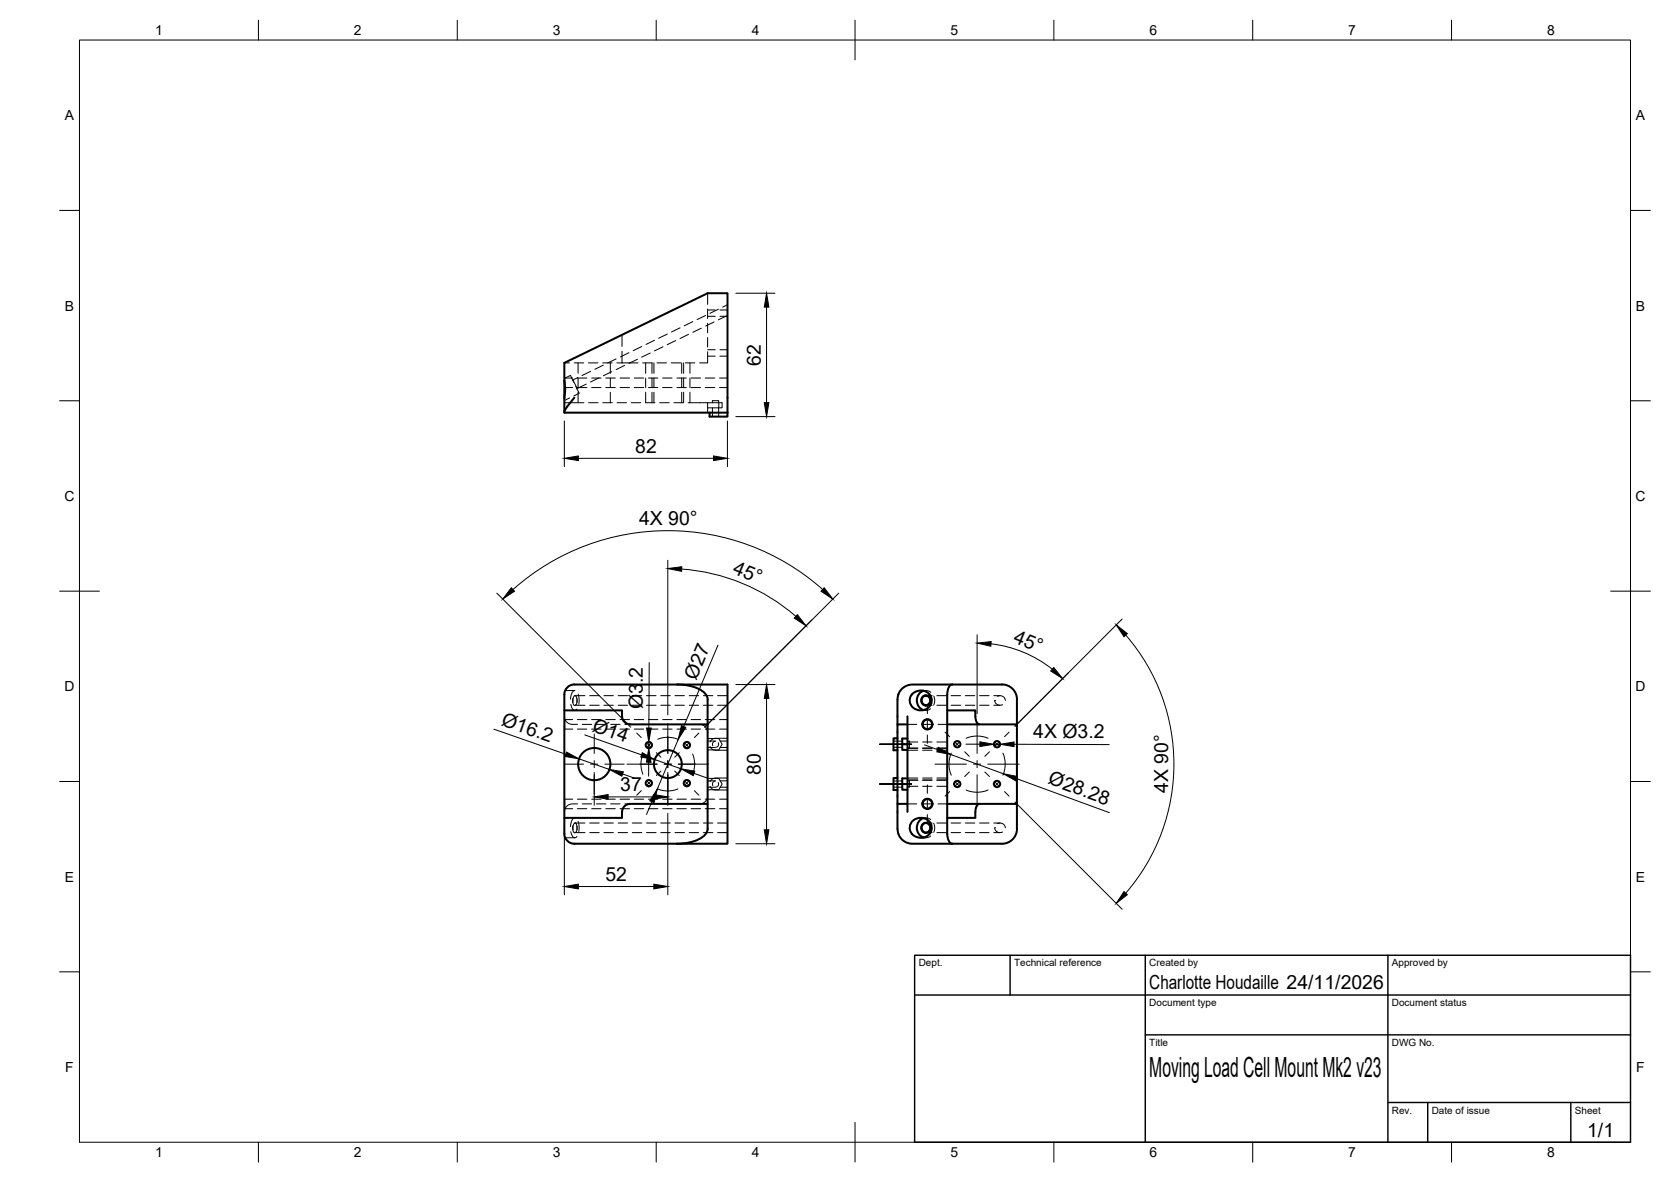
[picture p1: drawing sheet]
<svg xmlns="http://www.w3.org/2000/svg" width="420mm" height="297mm" viewBox="0 0 420 297" stroke-linecap="round" stroke-linejoin="round" font-family="sans-serif">
<!-- layer: Hidden -->
<g fill="none" stroke="#000" stroke-width=".25">
<path d="M177.4 79.3l-2.1 1M177.9 73.7v2.8M177.9 77.7v2.4M177.9 77.9h1.9M177.9 79.5h1.9M180.6 77.7l-2.1 1M181 77.9h1.9M181 79.5h1.9M182.9 76.6l-1.2 .6M182.9 79.3l-2.3 1.1M141.9 95.1l1.5-.8 .9 1.8M141.9 94.9l2.1 .1"/>
<path d="M141.9 91.2h1.3M142 95v2.4M142 97.4l-.1 .1M142 97.4h2M143.2 100l-1.3 .7M144.1 95.5l1 2.1M144.4 91.2h2.4M144.8 97.1l.8 1.7-1.3 .7M145.1 97.6v.1M145.2 95h2.4M145.2 97.4h2.4M145.3 94.9l-1.3 .5"/>
<path d="M145.4 91.2v2.6M145.4 95v2.4M145.4 98.6v2.6M147.4 96.5l-2.3 1.1M148 91.2h2.3M148.5 93.3l-2.2 1.1M148.8 95h2.3M148.8 97.4h2.3M150.6 95l-2.1 1M151.5 91.2h2.4M151.7 91.8l-2.1 1M152.3 95h2.4"/>
<path d="M152.3 97.4h2.4M153.5 91.2v2.6M153.5 95v2.4M153.5 98.6v2.6M153.8 93.4l-2.1 1M154.9 90.2l-2.1 1M155.1 91.2h1.3M155.9 95h2.4M155.9 97.4h2.4M156.4 91.2h4M156.4 84.1v3M156.4 88.3v2.9"/>
<path d="M157.1 91.8l-2.2 1.1M158.1 88.6l-2.1 1.1M159.5 95h2.4M159.5 97.4h2.4M160.3 90.3l-2.2 1M161.4 87.1l-2.2 1M161.6 91.2h2.4M162.3 91.2v2.6M162.3 95v2.4M162.3 98.6v2.6M163 95h2.4M163 97.4h2.4"/>
<path d="M163.5 88.7l-2.2 1.1M163.9 91.2v2.6M163.9 95v2.4M163.9 98.6v2.6M164.4 91.2v2.6M164.4 95v2.4M164.4 98.6v2.6M164.6 85.5l-2.2 1.1M165.2 91.2h2.4M166.6 95h2.4M166.6 97.4h2.4M166.7 87.2l-2.2 1"/>
<path d="M167.8 84l-2.2 1M168.8 91.2h2.3M169.9 85.6l-2.1 1M170.2 95h2.4M170.2 97.4h2.4M171 82.4l-2.2 1M171.4 91.2v2.6M171.4 95v2.4M171.4 98.6v2.6M171.9 91.2v2.6M171.9 95v2.4M171.9 98.6v2.6"/>
<path d="M172.3 91.2h2.4M173.1 84l-2.1 1.1M173.5 91.2v2.6M173.5 95v2.4M173.5 98.6v2.6M173.8 95h2.3M173.8 97.4h2.3M174.2 80.8l-2.1 1.1M176.3 82.5l-2.1 1M177.3 95h2.4M177.3 97.4h2.4M177.9 88.4v2.8h-2"/>
<path d="M177.9 81.2v2.4M177.9 84.8v2.4M177.9 87.9h1.9M177.9 89.5h1.9M179.6 80.9l-2.2 1M180.9 95h2M180.9 97.4h2M181 87.9h1.9M181 89.5h1.9M141.9 101.2h4.9M148 101.2h2.4M151.6 101.2h2.3"/>
<path d="M155.2 101.2h2.3M158.7 101.2h2.4M162.3 101.2h2.4M165.9 101.2h2.4M169.4 101.2h2.4M173 101.2h4.9v2.5M177.9 101.2h3.7v1.3h-.9v2.2M179.1 101.2v-.5h1.6v1.8h-2.8M179.1 102.5v2.2M142.1 173.5h2.4a2.04 2.04 0 0 0-1.1 2.2M143.5 177a1.18 1.18 0 0 0 1.3 1.4l.3-.2M144 175.5v.6a1.09 1.09 0 0 0 .5 1.2"/>
<path d="M144.5 174.8a1.44 1.44 0 0 1 .5 1.7M144.6 177.2h2.5M144.8 174.9v.1M144.8 177.1v.1M145.1 175.6v.6a.86 .86 0 0 1-.5 1M145.4 174.4l.2 1.3-.1 1.3M147.1 174.8h-2.5a1.42 1.42 0 0 0-.5 1.7M148.3 174.8h2.4M148.3 177.2h2.4M151.8 174.8h2.4M151.8 177.2h2.4M155.4 174.8h2.4"/>
<path d="M155.4 177.2h2.4M159 174.8h2.4M159 177.2h2.4M162.6 174.8h2.4M162.6 177.2h2.4M166.1 174.8h2.4M166.1 177.2h2.4M169.7 174.8h2.4M169.7 177.2h2.4M173.3 174.8h2.4M173.3 177.2h2.4M176.9 174.8h2.3"/>
<path d="M176.9 177.2h2.3M180.4 174.8h2.5M180.4 177.2h2.5M231.5 178.5h1.3M231.6 173.5h1.2M232.2 173.6h.9l.9 .4M232.8 174.8h1.6M232.8 177.2h1.6M234 178.1l-1 .4-.8-.1M234.8 174.9l.2 1.2-.2 1.1M235.6 174.8h2.4M235.6 177.2h2.4"/>
<path d="M239.1 174.8h2.4M239.1 177.2h2.4M242.7 174.8h2.4M242.7 177.2h2.4M246.3 174.8h2.4M246.3 177.2h2.4M249.9 174.8h1.5M249.9 177.2h1.5M250.1 176a1.36 1.36 0 0 0 2 1.1M250.1 176h.1M250.8 175a1.32 1.32 0 0 1 2 1M141.9 180a2 2 0 0 0 2 2h1.3"/>
<path d="M141.9 180.7l2.1 .1M142 180.8v2.4M142 183.2l-.1 .1M142 183.2h2M145.2 180.8h2.4M145.2 183.2h2.4M146.4 182h2.4M148.8 180.8h2.3M148.8 183.2h2.3M150 182h2.4M152.3 180.8h2.4M152.3 183.2h2.4"/>
<path d="M153.5 182h2.4M155.9 180.8h2.4M155.9 183.2h2.4M157.1 182h1.3M159.5 180.8h2.4M159.5 183.2h2.4M163 180.8h2.4M163 183.2h2.4M166.6 180.8h2.4M166.6 183.2h2.4M170.2 180.8h2.4M170.2 183.2h2.4"/>
<path d="M173.8 180.8h2.3M173.8 183.2h2.3M175.9 182a2 2 0 0 1 2 2M177.3 180.8h2.4M177.3 183.2h2.4M177.9 185.6h2.8l.9 1.4-.9 1.5h-2.8M177.9 195.6h2.8l.9 1.4-.9 1.5h-2.8M177.9 196.2h1.9M177.9 197.8h1.9M177.9 186.2h1.9M177.9 187.8h1.9M178.5 187.6l.4 .5 .7 .4h3.3"/>
<path d="M178.5 197.6l.4 .5 .7 .4h3.3M179.9 196.3a.77 .77 0 0 0-.7 1.1M179.9 186.3a.79 .79 0 0 0-.7 1.1M180.6 196.6v.1a.76 .76 0 0 1-.7 1.1M180.6 186.6v.1a.75 .75 0 0 1-.7 1.1M180.9 180.8h2M180.9 183.2h2M181 196.2h1.9M181 197.8h1.9M181 186.2h1.9M181 187.8h1.9M182.9 185.5l-3.3 .1-.7 .4-.4 .4"/>
<path d="M182.9 195.5l-3.3 .1-.7 .4-.4 .5M224.7 196.3h2.2M224.7 197.8h2.2M224.7 186.3h2.2M224.7 187.8h2.2M228.2 196.3h.5v1.5h-.5M228.2 186.3h.5v1.5h-.5M228.2 188h2.6M228.2 196.1h2.6M228.2 197.6h2.6M228.2 196h2.6M228.2 188.1h2.6"/>
<path d="M228.2 186.5h2.6M228.2 195.5h2.6M228.2 188.5h2.6M232 188h2.4M232 196.1h2.4M232 197.6h2.4M232 196h2.4M232 188.1h2.4M232 186.5h2.4M232 195.5h2.4M232 188.5h2.4M235.6 188h2.6"/>
<path d="M235.6 196.1h2.6M235.6 197.6h2.6M235.6 196h2.6M235.6 188.1h2.6M235.6 186.5h2.6M235.6 195.5h2.6M235.6 188.5h2.6M141.9 200.8h2.1M142 200.8v2.4M142 203.2l-.1 .1M142 203.2h2M142.1 210.5h2.4"/>
<path d="M143.5 209a1.18 1.18 0 0 0 1.3 1.4l.3-.2M144 207.5v.6a1.09 1.09 0 0 0 .5 1.2M144.5 206.8a1.44 1.44 0 0 1 .5 1.7M144.5 205.5a2.04 2.04 0 0 0-1.1 2.2M144.6 209.2h2.5M144.8 206.9v.1M144.8 209.1v.1M145.1 207.6v.6a.86 .86 0 0 1-.5 1M145.2 200.8h2.4M145.2 203.2h2.4M145.2 202h-1.3a2.04 2.04 0 0 0-2 2M145.4 206.4l.2 1.3-.1 1.3"/>
<path d="M146.4 202h2.4M147.1 206.8h-2.5a1.42 1.42 0 0 0-.5 1.7M148.3 206.8h2.4M148.3 209.2h2.4M148.8 200.8h2.3M148.8 203.2h2.3M150 202h2.4M151.8 206.8h2.4M151.8 209.2h2.4M152.3 200.8h2.4M152.3 203.2h2.4M153.5 202h2.4"/>
<path d="M155.4 206.8h2.4M155.4 209.2h2.4M155.9 200.8h2.4M155.9 203.2h2.4M157.1 202h1.3M159 206.8h2.4M159 209.2h2.4M159.5 200.8h2.4M159.5 203.2h2.4M162.6 206.8h2.4M162.6 209.2h2.4M163 200.8h2.4"/>
<path d="M163 203.2h2.4M166.1 206.8h2.4M166.1 209.2h2.4M166.6 200.8h2.4M166.6 203.2h2.4M169.7 206.8h2.4M169.7 209.2h2.4M170.2 200.8h2.4M170.2 203.2h2.4M173.3 206.8h2.4M173.3 209.2h2.4M173.8 200.8h2.3"/>
<path d="M173.8 203.2h2.3M176.9 206.8h2.3M176.9 209.2h2.3M177.3 200.8h2.4M177.3 203.2h2.4M177.9 200a2.01 2.01 0 0 1-2 2M180.4 206.8h2.5M180.4 209.2h2.5M180.9 200.8h2M180.9 203.2h2M231.5 205.5h1.3M231.6 210.5h1.2"/>
<path d="M232.2 205.6h.8l1 .4M232.8 206.8h1.6M232.8 209.2h1.6M234 210.1l-.9 .4h-.9M234.8 206.9l.2 1.1-.2 1.2M235.6 206.8h2.4M235.6 209.2h2.4M239.1 206.8h2.4M239.1 209.2h2.4M242.7 206.8h2.4M242.7 209.2h2.4M246.3 206.8h2.4"/>
<path d="M246.3 209.2h2.4M249.9 206.8h1.5M249.9 209.2h1.5M250.1 208a1.36 1.36 0 0 0 2 1.1M250.1 208h.1M250.8 207a1.34 1.34 0 0 1 2 1"/>
</g>
<!-- layer: Visible -->
<g fill="none" stroke="#000" stroke-width=".51">
<path d="M141.9 91.2l36-17.5h5v30h-41zM141.9 95.6l.2 1.8-.2 2.7M144.4 99.9l-1.8 2.3-.7 1.3M178.4 103.7v1h4.5v-1M141.9 178.5h14.5a2.95 2.95 0 0 0 1 3.2l1 .3h19.5M144.4 172h38.5v40h-12.7M144.4 172a2.51 2.51 0 0 0-2.5 2.5v35a2.51 2.51 0 0 0 2.5 2.5h25.8M170.2 172a9.3 9.3 0 0 1 7.3 2.6l.4 1.2v26.2M229.3 174.5a2.67 2.67 0 0 0 .5 3.5 2.67 2.67 0 0 0 3.6-.1 2.51 2.51 0 0 0 .6-2.9 2.51 2.51 0 0 0-2.5-1.5 3 3 0 0 0-2.2 1M232.1 175a1.19 1.19 0 0 1 1.6 .3 1.19 1.19 0 0 1-.2 1.6 1.19 1.19 0 0 1-1.7-.1 1.38 1.38 0 0 1 .3-1.8zM232.2 173.6a2.59 2.59 0 0 0-1.7 2.4 2.59 2.59 0 0 0 1.7 2.4M238.2 178.5h7v1.5"/>
<path d="M239.4 172a2.3 2.3 0 0 0-1.2 2.5v35.7a1.97 1.97 0 0 0 1.2 1.8M251.9 172h-22.7l-1.2 .3-1.4 1-.8 1.5-.1 7.2M252 172a3.8 3.8 0 0 1 3.7 3.8v26.2M225.7 185.5h-1v3h1M225.7 195.5h-1v3h1M226.9 197h1.3M226.9 187h1.3M228.2 182h-2.5v20h2.5M228.2 195.6h-1.3v2.9h1.3M228.2 185.6h-1.3v2.9h1.3M228.2 180v24M238.2 182h17.5"/>
<path d="M245.3 180a1.96 1.96 0 0 0 .9 2M141.9 205.5h14.5a2.96 2.96 0 0 1 1-3.2l1-.3h19.5v6.3a3.9 3.9 0 0 1-3.1 3 13.8 13.8 0 0 1-4.6 .7M225.7 202l.1 7.2 .8 1.6 1.4 1 1.2 .2h22.7a3.8 3.8 0 0 0 3.8-3.7v-6.3h-9.5M229.3 209.5a2.67 2.67 0 0 1 .5-3.5 2.67 2.67 0 0 1 3.6 .2 2.54 2.54 0 0 1 .5 2.9 2.54 2.54 0 0 1-2.5 1.4 3.2 3.2 0 0 1-2.1-1M232.1 207a1.19 1.19 0 0 1 1.6 .3 1.19 1.19 0 0 1-.2 1.6 1.19 1.19 0 0 1-1.7-.1 1.38 1.38 0 0 1 .3-1.8zM232.2 205.6a2.59 2.59 0 0 0-1.7 2.4 2.59 2.59 0 0 0 1.7 2.5M238.2 202h8M245.2 204v1.5h-7M246.2 202a1.66 1.66 0 0 0-.9 2"/>
<circle cx="232.8" cy="176" r="1.14"/>
<circle cx="149.4" cy="192" r="4.1"/>
<circle cx="163.1" cy="187.2" r=".79"/>
<circle cx="163.1" cy="196.8" r=".79"/>
<circle cx="167.9" cy="192" r="3.5"/>
<circle cx="172.7" cy="196.8" r=".79"/>
<circle cx="172.7" cy="187.2" r=".79"/>
<circle cx="233.2" cy="182" r="1.28"/>
<circle cx="233.2" cy="182" r="1.2"/>
<circle cx="240.7" cy="187" r=".79"/>
<circle cx="240.7" cy="197" r=".79"/>
<circle cx="250.7" cy="187" r=".79"/>
<circle cx="250.7" cy="197" r=".79"/>
<circle cx="232.8" cy="208" r="1.14"/>
<circle cx="233.2" cy="202" r="1.28"/>
<circle cx="233.2" cy="202" r="1.2"/>
</g>
<!-- layer: BORDER -->
<g fill="none" stroke="#000" stroke-width=".25">
<path d="M20 10.1h390v276.9h-390zM65 5.1v5M115 5.1v5M165 5.1v5M215 5.1v10M265 5.1v5M315 5.1v5M365 5.1v5M15 52.9h5M410 52.9h5M15 100.7h5M410 100.7h5"/>
<path d="M15 148.6h10M405 148.6h10M15 196.4h5M410 196.4h5M15 244.2h5M410 244.2h5M65 287v5M115 287v5M165 287v5M215 282.1v9.9M265 287v5M315 287v5"/>
<path d="M365 287v5"/>
</g>
<!-- layer: TITLEBLOCK -->
<path d="M230 240.1h180v46.9h-180zM230 250h180M254 240.1v9.9M288 240.1v46.9M349 240.1v46.9M288 260.1h122M349 277.1h61M359 277.1v9.9M395 277.1v9.9" fill="none" stroke="#000" stroke-width=".36"/>
<!-- layer: Smart Centers -->
<g fill="none" stroke="#000" stroke-width=".25">
<path d="M233.2 177.3v2.1M141.9 192h4.8M148.5 192h1.8M149.4 184.5v4.8M149.4 191.1v1.8M149.4 194.7v4.9M152.1 192h4.9M157.6 192h7.6M160.1 184.2l1.1 1.2M161.2 198.7l-1.1 1.1M161.6 189.5l-.4 2.2v1.4l.4 1.5M162.5 186.6l1.3 1.3"/>
<path d="M162.6 196.1l1.2 1.3M163.8 196.2l-1.3 1.2M163.8 186.7l-1.2 1.2M165 189.2l1.2 1.1M165.4 198.3l2.1 .5 1.5-.1 1.5-.4M165.4 185.8l2.1-.5 1.5 .1 1.5 .4M166.2 193.8l-1.2 1.1M167 192h1.8M167.9 181.8v7.5M167.9 191.1v1.8M167.9 194.7v7.6M169.7 193.8l1.1 1.1"/>
<path d="M170.6 192h7.6M170.8 189.2l-1.1 1.1M172 186.7l1.3 1.2M172 196.2l1.3 1.2M173.3 196.1l-1.3 1.3M173.3 186.6l-1.3 1.3M174.2 189.5l.4 2.2v1.4l-.4 1.5M174.6 198.7l1.1 1.1M175.7 184.2l-1.1 1.2M221.2 197h8M221.2 187h8M228.4 182h2.1"/>
<path d="M232.3 182h1.8M233.2 181.1v1.8M233.2 184.7v2.1M233.2 197.3v2.1M235.1 192h7.9M235.9 182h2.1M237.6 184l1.2 1.1M238.8 198.9l-1.2 1.2M239.2 189.3a7 7 0 0 0 0 5.5M240.1 186.4l1.2 1.3M240.1 196.4l1.3 1.2M241.3 196.4l-1.2 1.3"/>
<path d="M241.4 186.4l-1.3 1.3M242.6 188.9l1.1 1.2M242.9 198.5a7 7 0 0 0 5.6 0M242.9 185.5a7 7 0 0 1 5.6 0M243.7 194l-1.1 1.1M244.8 192h1.8M245.7 181.5v7.8M245.7 191.1v1.8M245.7 194.7v7.9M247.6 194l1.2 1.1M248.3 192h7.9M248.8 188.9l-1.2 1.2"/>
<path d="M250 186.4l1.3 1.3M250 196.4l1.3 1.3M251.3 196.4l-1.3 1.2M251.3 186.4l-1.3 1.3M252.2 189.3a7 7 0 0 1 0 5.5M252.6 198.9l1.1 1.2M253.7 184l-1.1 1.1M228.4 202h2.1M232.3 202h1.8M233.2 201.1v1.8M233.2 204.7v2.1M235.9 202h2.1"/>
</g>
<!-- layer: FD_Dimensions -->
<g fill="none" stroke="#000" stroke-width=".25">
<path d="M185 73.7h9.9M192.7 77.2v24M141.9 105.8v11.5M145.4 115.2h34M182.9 105.8v11.5M185 104.7h9.9M124.9 149.1l33.7 33.6M129 148.1a58.7 58.7 0 0 1 77.9 0M167.9 140.8v38.9M171.4 143a49.1 49.1 0 0 1 28.7 11.9M210.9 149.1l-33.7 33.6M245.7 159.5v19.9"/>
<path d="M282.2 155.6l-27 26.9M283.1 159.6a49.5 49.5 0 0 1 0 64.8M163.2 166.5v16.5M180.5 162.1l-8.6 20.5M185 172h9.9M192.7 175.5v33M249.2 161.8a30.4 30.4 0 0 1 15.4 6.4M124.2 183.2l18.1 6.4M145.6 190.7l7.6 2.7M147 184.7l14.3 5M149.4 194.1v8.3M156.5 194.5l3.4 1.2"/>
<path d="M163.1 191.6v3.5M163.1 186.5v1.6M164.6 190.9l6.6 2.3M167.9 194.1v8.3M170.5 185.8l-5.2 12.5M174.5 194.4l3.3 1.1M232.5 187.2l3.3 1.2M239 189.6l13.3 4.9M242.9 187h3.5M249.9 187h1.6M255 187l23.9 .1M255.6 195.7l23.3 8.5"/>
<path d="M141.9 207.6v17.3M152.9 200.3h11.5M163.9 201.5l-1.3 3.2M167.9 204.4v20.5M185 212h9.9M255.2 201.6l27 26.9M145.4 222.8h19"/>
</g>
<g fill="#000" stroke="#000" stroke-width=".25">
<path d="M192.7 73.7l.6 3.5h-1.1zM141.9 115.2l3.5-.6v1.1zM179.4 114.6l3.5 .6-3.5 .5zM192.2 101.2h1.1l-.6 3.5zM128.6 147.7l.8 .9-3 1.9zM167.9 142.9l3.5-.5v1.2zM200.5 154.5l2.2 2.8-3-2zM207.2 147.7l2.2 2.8-3-1.9zM192.7 172l.6 3.5h-1.1zM245.7 161.6l3.5-.4-.1 1.2zM265 167.8l2.2 2.7-3-1.9zM280.7 157l2.8 2.2-.9 .8z"/>
<path d="M142.5 189l3.1 1.7-3.5-.6zM149.4 200.3l3.5-.6v1.1zM153.2 193.4l3.5 .6-.3 1.1zM161.5 189.2l3.1 1.7-3.5-.6zM163.1 188.1l.6 3.5-1.2-.1zM162.6 183h1.1l-.6 3.5zM164.4 199.7l3.5 .6-3.5 .5zM171.3 182.4l1.1 .4-1.9 3zM171.2 193.2l3.5 .6-.4 1.1zM235.9 187.8l3.1 1.8-3.4-.7zM246.4 186.4l3.5 .6-3.5 .6zM251.5 187l3.5-.5v1.1z"/>
<path d="M252.3 194.5l3.5 .6-.4 1.1zM165.3 198.3l-.8 3.4-1.1-.5zM192.2 208.5h1.1l-.6 3.5zM141.9 222.8l3.5-.6v1.2zM164.4 222.2l3.5 .6-3.5 .6zM282.6 224.1l.9 .7-2.8 2.2z"/>
</g>
<text font-size="7" x="289" y="270.6">Moving Load Cell Mount Mk2 v23</text>
<g font-size="4.9">
<text x="191.3" y="91.9" transform="rotate(-90 191.3 91.9)">62</text>
<text x="159.7" y="113.7">82</text>
<text x="160.7" y="131.9">4X 90°</text>
<text x="184" y="143.9" transform="rotate(23 184 143.9)">45°</text>
<text x="254.6" y="161.2" transform="rotate(22 254.6 161.2)">45°</text>
<text x="175" y="171.1" transform="rotate(-67 175 171.1)">Ø27</text>
<text x="161.6" y="178.3" transform="rotate(-90 161.6 178.3)">Ø3.2</text>
<text x="125.8" y="182.2" transform="rotate(19 125.8 182.2)">Ø16.2</text>
<text x="148.7" y="183.6" transform="rotate(19 148.7 183.6)">Ø14</text>
<text x="259.8" y="185.5">4X Ø3.2</text>
<text x="191.3" y="194.7" transform="rotate(-90 191.3 194.7)">80</text>
<text x="263.3" y="196.9" transform="rotate(20 263.3 196.9)">Ø28.28</text>
<text x="156" y="198.8">37</text>
<text x="293.7" y="199.3" transform="rotate(-90 293.7 199.3)">4X 90°</text>
<text x="152.2" y="221.3">52</text>
<text x="289" y="248.5">Charlotte Houdaille 24/11/2026</text>
<text x="399.1" y="285.7">1/1</text>
</g>
<g font-size="3.5">
<text x="39" y="8.8">1</text>
<text x="89" y="8.8">2</text>
<text x="139" y="8.8">3</text>
<text x="189" y="8.8">4</text>
<text x="239" y="8.8">5</text>
<text x="289" y="8.8">6</text>
<text x="339" y="8.8">7</text>
<text x="389" y="8.8">8</text>
<text x="16.3" y="30.2">A</text>
<text x="411.3" y="30.2">A</text>
<text x="16.3" y="78">B</text>
<text x="411.3" y="78">B</text>
<text x="16.2" y="125.9">C</text>
<text x="411.2" y="125.9">C</text>
<text x="16.2" y="173.7">D</text>
<text x="411.2" y="173.7">D</text>
<text x="16.3" y="221.6">E</text>
<text x="411.3" y="221.6">E</text>
<text x="16.4" y="269.4">F</text>
<text x="411.4" y="269.4">F</text>
<text x="39" y="290.8">1</text>
<text x="89" y="290.8">2</text>
<text x="139" y="290.8">3</text>
<text x="189" y="290.8">4</text>
<text x="239" y="290.8">5</text>
<text x="289" y="290.8">6</text>
<text x="339" y="290.8">7</text>
<text x="389" y="290.8">8</text>
</g>
<g font-size="2.5">
<text x="231" y="242.9">Dept.</text>
<text x="255" y="242.9">Technical reference</text>
<text x="289" y="242.9">Created by</text>
<text x="350" y="242.9">Approved by</text>
<text x="289" y="252.8">Document type</text>
<text x="350" y="252.8">Document status</text>
<text x="289" y="262.9">Title</text>
<text x="350" y="262.9">DWG No.</text>
<text x="350" y="279.9">Rev.</text>
<text x="360" y="279.9">Date of issue</text>
<text x="396" y="279.9">Sheet</text>
</g>
</svg>
